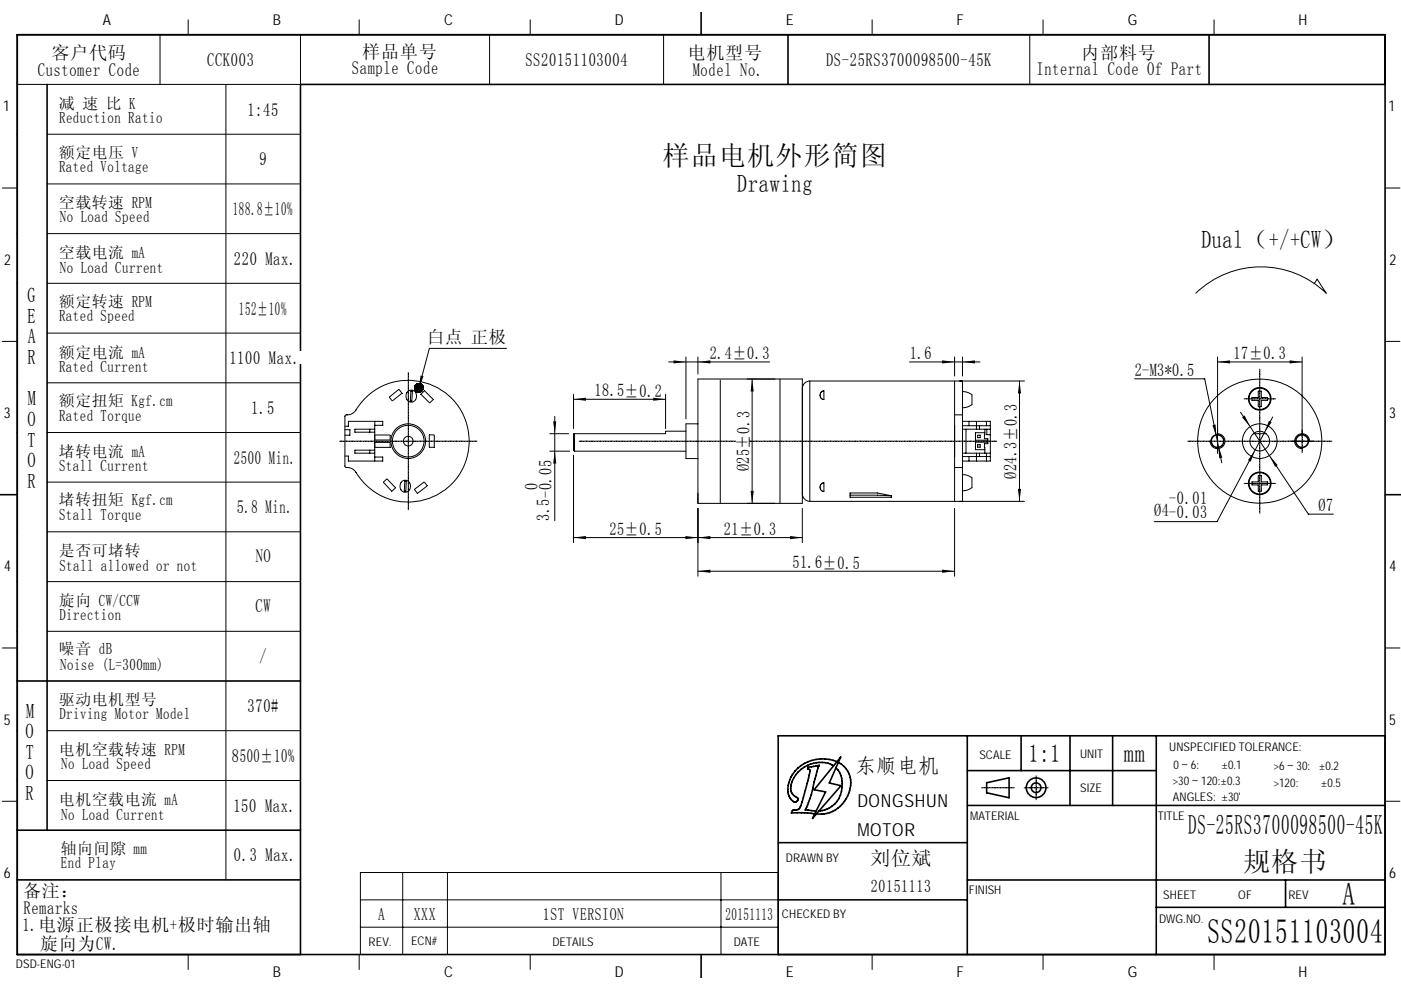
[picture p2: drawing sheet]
<svg xmlns="http://www.w3.org/2000/svg" width="297mm" height="210mm" viewBox="0 0 297 210" stroke-linecap="round" stroke-linejoin="round" font-family="sans-serif">
<g fill="none" stroke="#000" stroke-width=".21">
<path d="M86.6 79v.3M86.6 79.3v.6M86.6 80v.4M72 93.6h.9M73 93.6h1M74.1 93.6h.5M74.7 93.6h.5M75.3 93.6h.5M75.9 93.6h.5M76.5 93.6h.4M77 93.6h.6M77.6 93.6h.5"/>
<path d="M78.2 93.6h1M79.4 93.6h.4M79.9 93.6h.5M80.5 93.6h.5M81 93.6h.6M81.7 93.6h.4M82.3 93.6h.5M82.9 93.6h.4M83.4 93.6h1.1M84.6 93.6h1M85.8 93.6h.4M86.3 93.6h.5"/>
<path d="M86.6 80.5v.5M86.6 81.2v.4M86.6 81.7v.6M86.6 82.3v.5M86.6 82.9v1M86.6 84.1v1M86.6 85.2v.5M86.6 85.7v.6M86.6 86.4v.4M86.6 87v.5M86.6 87.5v.5M86.6 88.1v.5"/>
<path d="M86.6 88.7v.5M86.6 89.3v1M86.6 90.4v.5M86.6 91v.5M86.6 91.6v.5M86.6 92.1v.5M86.6 92.8v.4M86.6 93.3v.6M86.6 93.9v.5M86.6 94.5v1M86.6 95.7v1M86.6 96.8v.5"/>
<path d="M86.6 97.3v.6M86.6 98v.4M86.6 98.6v.5M86.6 99.2v.4M86.6 99.7v.6M86.9 93.6h.5M87.5 93.6h.5M88.1 93.6h.4M88.7 93.6h.5M89.3 93.6h.4M89.8 93.6h1.1M91 93.6h.4"/>
<path d="M91.5 93.6h.5M92.2 93.6h.4M92.7 93.6h.5M93.3 93.6h.5M93.9 93.6h.5M94.5 93.6h.4M95.1 93.6h1M96.2 93.6h1.1M97.4 93.6h.4M97.9 93.6h.5M98.5 93.6h.5M99.1 93.6h.5"/>
<path d="M99.7 93.6h.5M100.3 93.6h.5M100.9 93.6h.2M240.6 80.3h14.8l3.6 17.9M258.1 92a1.59 1.59 0 0 1 1.6 1.6 1.59 1.59 0 0 1-1.6 1.6 1.59 1.59 0 0 1-1.5-1.6M277.7 93.6a1.59 1.59 0 0 0-1.6-1.6 1.59 1.59 0 0 0-1.6 1.6 1.59 1.59 0 0 0 1.6 1.6M86.6 100.3v.5M86.6 100.9v1M86.6 102.1v.4M86.6 102.6v.5M86.6 103.2v.5M86.6 103.7v.6"/>
<path d="M86.6 104.4v.4M86.6 105v.5M86.6 105.6v.4M86.6 106.1v1.1M86.6 107.3v.8M266.8 100.9h.6v1.3h1.3v.6h-1.3v1.4h-.6v-1.4h-1.4v-.6h1.4z"/>
<circle cx="86.6" cy="93.6" r="3.4"/>
</g>
<path d="M257.1 90.2l.6-.2 .2 2.7zM258.3 94.6l.9 2.5-.7 .1z" fill="#000"/>
<g fill="none" stroke="#000" stroke-width=".34">
<circle cx="258.1" cy="93.6" r="1.34"/>
<circle cx="276.1" cy="93.6" r="1.34"/>
</g>
<path d="M261.6 73.5h11v2.6h-11z" fill="#fff"/>
<g fill="none" stroke="#000" stroke-width=".21">
<path d="M258.1 76.8h18M258.1 75.7v16.8M276.1 75.7v16.8M165.4 80.4v26.4M170.1 80.4v26.4M171.7 80.8a1.59 1.59 0 0 0-1.6 1.6M266.8 83h.6v1.3h1.3v.6h-1.3v1.4h-.6v-1.4h-1.4v-.6h1.4zM170.1 104.8a1.6 1.6 0 0 0 1.6 1.5"/>
<circle cx="267.1" cy="93.6" r="13.2"/>
<circle cx="267.1" cy="84.6" r="2.25"/>
<circle cx="267.1" cy="84.6" r="2.4"/>
<circle cx="267.1" cy="102.5" r="2.25"/>
<circle cx="267.1" cy="102.5" r="2.4"/>
</g>
<path d="M258.1 76.8l2.7-.4v.7zM273.4 76.4l2.7 .4-2.7 .3z" fill="#000"/>
<path d="M153.5 110.7h11.1v2.7h-11.1z" fill="#fff"/>
<path d="M148 114h22.1M148 107.8v7.3M170.1 107.8v7.3" fill="none" stroke="#000" stroke-width=".21"/>
<path d="M148 114l2.6-.3v.7zM167.5 113.7l2.6 .3-2.6 .4z" fill="#000"/>
<path d="M212.8 85.6h2.7v15.9h-2.7z" fill="#fff"/>
<g fill="none" stroke="#000" stroke-width=".21">
<path d="M171.7 80.8h45.5M216.2 80.8v25.5M148 104.6v.2M148 104.8v.5M148 105.4v.5M148 106v.5M148 106.6v.2M171.7 106.3h45.5"/>
<circle cx="267.1" cy="93.6" r="2.08"/>
</g>
<path d="M216.2 80.8l.3 2.7h-.7zM215.8 103.7h.7l-.3 2.6z" fill="#000"/>
<path d="M150.5 73.5h12.7v2.6h-12.7z" fill="#fff"/>
<path d="M141.7 76.8h21.5M145.4 75.7v13.1M148 75.7v3.6M145.4 97.3h2.6M145.4 89.9h2.6M148 80.4v26.4M152.7 80.6v26.2" fill="none" stroke="#000" stroke-width=".21"/>
<path d="M142.8 76.4l2.6 .4-2.6 .3zM148 76.8l2.6-.4v.7z" fill="#000"/>
<path d="M168 117.9h14.3v2.6h-14.3z" fill="#fff"/>
<g fill="none" stroke="#000" stroke-width=".21">
<path d="M122.8 93.6h.9M123.8 93.6h1.1M125 93.6h.5M125.5 93.6h.5M126.2 93.6h.4M126.7 93.6h.6M127.3 93.6h.5M127.9 93.6h.5M128.5 93.6h.4M129.1 93.6h1M130.2 93.6h.5M130.7 93.6h.6"/>
<path d="M131.4 93.6h.4M131.9 93.6h.5M132.6 93.6h.4M133.1 93.6h.6M133.7 93.6h.5M134.3 93.6h1M135.5 93.6h1M136.6 93.6h.5M137.1 93.6h.6M137.8 93.6h.4M138.4 93.6h.5M139 93.6h.4"/>
<path d="M139.5 93.6h.6M140.1 93.6h.5M140.7 93.6h1M141.9 93.6h.4M142.4 93.6h.5M143 93.6h.5M143.5 93.6h.6M144.2 93.6h.4M144.8 93.6h.5M145.3 93.6h.5M145.9 93.6h1.1M147.1 93.6h1"/>
<path d="M148.2 93.6h.5M148.8 93.6h.5M149.4 93.6h.5M150 93.6h.5M150.6 93.6h.4M151.1 93.6h.6M151.7 93.6h.5M152.3 93.6h1M153.5 93.6h.4M154 93.6h.5M154.6 93.6h.5M155.1 93.6h.6"/>
<path d="M155.8 93.6h.4M156.4 93.6h.5M157 93.6h.4M157.5 93.6h1.1M158.7 93.6h1M159.9 93.6h.4M160.4 93.6h.5M161 93.6h.5M161.6 93.6h.5M162.2 93.6h.4M162.8 93.6h.5M163.4 93.6h.4"/>
<path d="M163.9 93.6h1.1M165.1 93.6h.4M165.6 93.6h.5M166.3 93.6h.4M166.8 93.6h.5M167.4 93.6h.5M168 93.6h.5M168.6 93.6h.4M169.2 93.6h1M170.3 93.6h1.1M171.5 93.6h.4M172 93.6h.5"/>
<path d="M172.7 93.6h.4M173.2 93.6h.6M173.8 93.6h.5M174.4 93.6h.5M175 93.6h.4M175.6 93.6h1M176.7 93.6h.5M177.2 93.6h.6M177.9 93.6h.4M178.4 93.6h.5M179 93.6h.5M179.6 93.6h.5"/>
<path d="M180.2 93.6h.5M180.8 93.6h1M181.9 93.6h1.1M183.1 93.6h.5M183.6 93.6h.5M184.3 93.6h.4M184.8 93.6h.6M185.4 93.6h.5M186 93.6h.5M186.6 93.6h.4M187.2 93.6h1M188.3 93.6h.5"/>
<path d="M188.8 93.6h.6M189.5 93.6h.4M190 93.6h.5M190.7 93.6h.4M191.2 93.6h.6M191.8 93.6h.5M192.4 93.6h1M193.6 93.6h1M194.7 93.6h.5M195.2 93.6h.6M195.9 93.6h.4M196.5 93.6h.5"/>
<path d="M197.1 93.6h.4M197.6 93.6h.6M198.2 93.6h.5M198.8 93.6h1M200 93.6h.4M200.5 93.6h.5M201.1 93.6h.5M201.6 93.6h.6M202.3 93.6h.4M202.9 93.6h.5M203.5 93.6h.4M204 93.6h1.1"/>
<path d="M205.2 93.6h1M206.4 93.6h.4M206.9 93.6h.5M207.5 93.6h.5M208.1 93.6h.5M208.7 93.6h.4M209.3 93.6h.5M209.8 93.6h.5M210.4 93.6h.9M148 107.8v14.4M202.4 107.8v14.4M148 121.2h54.4"/>
</g>
<path d="M148 121.2l2.6-.4v.7zM199.7 120.8l2.7 .4-2.7 .3z" fill="#000"/>
<path d="M111.3 97.6h5.6v12.8h-5.6z" fill="#fff"/>
<path d="M116.6 92h4M116.6 95.7h4.2M117.6 88.3v22.1" fill="none" stroke="#000" stroke-width=".21"/>
<path d="M117.3 89.4h.6l-.3 2.6zM117.6 95.7l.3 2.6h-.6z" fill="#000"/>
<path d="M129.2 110.7h11.1v2.7h-11.1z" fill="#fff"/>
<g fill="none" stroke="#000" stroke-width=".21">
<path d="M267.1 78.3v.4M267.1 78.8v.5M267.1 79.3v.6M267.1 80v.4M121.6 96.5v18.6M145.4 89.9v7.4M145.4 91.5h-4.3v.5h-19.5M148 80.4h22.1M251.8 93.6h.4M252.3 93.6h.5M252.9 93.6h.5M253.5 93.6h.5"/>
<path d="M254.1 93.6h.4M254.7 93.6h.5M255.3 93.6h.4M255.8 93.6h1.1M257 93.6h.4M257.5 93.6h.5M258.1 90.9v.3M258.1 91.3v.5M258.1 91.9v.5M258.1 92.5v1M258.1 93.6v.5M258.1 94.1v.6"/>
<path d="M258.1 94.8v.4M258.1 95.3v.5M258.1 96v.2M258.2 93.6h.4M258.7 93.6h.5M259.3 93.6h.5M259.9 93.6h.5M260.5 93.6h.4M261.1 93.6h1M262.2 93.6h1.1M263.4 93.6h.4M263.8 84.6h.3"/>
<path d="M263.9 93.6h.5M264.3 84.6h1M264.6 93.6h.4M265.1 93.6h.6M265.4 84.6h.5M265.7 92h2.8M265.7 93.6h.5M265.9 84.6h.6M266.3 93.6h.5M266.6 84.6h.4M266.9 93.6h.4M267.1 80.5v.5"/>
<path d="M267.1 81.2v.4M267.1 81.7v.6M267.1 82.3v.5M267.1 82.9v1M267.1 84.1v1M267.1 85.2v.5M267.1 85.7v.6M267.1 86.4v.4M267.1 87v.5M267.1 87.5v.5M267.1 88.1v.5M267.1 88.7v.5"/>
<path d="M267.1 89.3v1M267.1 90.4v.5M267.1 91v.5M267.1 91.6v.5M267.1 92.1v.5M267.1 92.8v.4M267.1 93.3v.6M267.1 93.9v.5M267.1 94.5v1M267.1 95.7v1M267.1 96.8v.5M267.1 97.3v.6"/>
<path d="M267.1 98v.4M267.1 98.6v.5M267.1 99.2v.4M267.1 99.7v.6M267.1 84.6h.5M267.5 93.6h1M267.8 84.6h.4M268.3 84.6h.6M268.6 93.6h.5M268.9 84.6h.5M269.1 93.6h.6M269.5 84.6h.9"/>
<path d="M269.8 93.6h.4M270.3 93.6h.5M271 93.6h.4M271.5 93.6h.6M272.1 93.6h.5M272.7 93.6h6.3M276.1 91.1v.4M276.1 91.6v.5M276.1 92.1v.5M276.1 92.8v.4M276.1 93.3v.6M276.1 93.9v.5"/>
<path d="M276.1 94.5v1M276.1 95.7v.3M279.1 93.6h1M280.2 93.6h.5M280.8 93.6h.5M281.4 93.6h.5M281.9 93.6h.5M121.6 114h26.4M148 107.8v7.3M148 106.8h22.1M263.8 102.5h.3M264.3 102.5h1"/>
<path d="M265.4 102.5h.5M265.9 102.5h.6M266.6 102.5h.4M267.1 100.3v.5M267.1 100.9v1M267.1 102.1v.4h.5M267.1 102.6v.5M267.1 103.2v.5M267.1 103.7v.6M267.1 104.4v.4M267.1 105v.5M267.1 105.6v.4"/>
<path d="M267.1 106.1v1.1M267.1 107.3v1M267.1 108.5v.4M267.8 102.5h.4M268.3 102.5h.6M268.9 102.5h.5M269.5 102.5h.9"/>
</g>
<path d="M121.6 114l2.6-.3v.7zM145.3 113.7l2.7 .3-2.7 .4z" fill="#000"/>
<path d="M244.7 104.3h11.2v5.7h-11.2z" fill="#fff"/>
<path d="M269.8 88.5l-11.8 22.1h-13.3" fill="none" stroke="#000" stroke-width=".21"/>
<path d="M266.1 95.4l-.9 2.5-.6-.3zM269 89.2l.6 .3-1.5 2.2z" fill="#000"/>
<path d="M156.2 87.2h2.6v12.7h-2.6z" fill="#fff"/>
<path d="M158.4 80.4h5.9M159.5 80.4v26.4M202.4 90.1v6.8M158.4 106.8h5.9" fill="none" stroke="#000" stroke-width=".21"/>
<path d="M159.5 80.4l.3 2.6h-.7zM159.1 104.1h.7l-.3 2.7z" fill="#000"/>
<path d="M126.1 81.4h14.2v2.6h-14.2z" fill="#fff"/>
<g fill="none" stroke="#000" stroke-width=".21">
<path d="M39.9 4.2v3.2M76.2 4.2v3.2M112.4 4.2v3.2M184.9 4.2v3.2M221.1 4.2v3.2M257.4 4.2v3.2M.5 39.9h3.2M293.7 39.9h3.1M.5 72.4h3.2M293.7 72.4h3.1M121.6 84.7h19.5M121.6 83.6v7.3"/>
<path d="M141.1 83.6v7.3M171.7 80.8v25.5M202.4 80.8v25.5M206.1 83.7v2.1M206.1 101.3v2.1M.5 137.4h3.2M293.7 137.4h3.1M.5 169.9h3.2M293.7 169.9h3.1M39.9 202.5v3.1M76.2 202.5v3.1M112.4 202.5v3.1"/>
<path d="M184.9 202.5v3.1M221.1 202.5v3.1M257.4 202.5v3.1"/>
</g>
<path d="M121.6 84.7l2.6-.4v.7zM138.5 84.3l2.6 .4-2.6 .3z" fill="#000"/>
<path d="M3.7 7.4h290v195.1h-290zM148.7 2.6v4.8M0 104.9h3.7M293.7 104.9h3.3M148.7 202.5v4.9" fill="none" stroke="#000" stroke-width=".34"/>
<g fill="#fff">
<path d="M140.7 29.9h47.6v5.7h-47.6z"/>
<path d="M156.4 37.1h16v4.4h-16z"/>
</g>
<g fill="none" stroke="#000" stroke-width=".21">
<path d="M33.9 7.4v10.5M103.8 7.4v10.5M140.7 7.4v10.5M3.6 28.5h.1M3.6 39h.1M3.6 49.6h.1M3.6 60.1h.1M3.6 70.7h.1M3.6 81.2h.1M3.6 91.7h.1M3.6 102.3h.1M3.6 112.8h.1"/>
<path d="M3.6 123.4h.1M3.6 133.9h.1M3.6 155h.1M3.6 165.5h.1"/>
</g>
<path d="M167.1 7.4v10.5M293.6 17.9v-10.5h-289.9v195.1" fill="none" stroke="#000" stroke-width=".34"/>
<g fill="#fff">
<path d="M5.6 149.1h1.7v3.1h-1.7z"/>
<path d="M5.6 153.5h1.7v3h-1.7z"/>
<path d="M5.6 157.9h1.7v3h-1.7z"/>
<path d="M5.6 162.3h1.7v3h-1.7z"/>
<path d="M5.6 166.6h1.7v3.1h-1.7z"/>
<path d="M5.9 61h1.8v3.1h-1.8z"/>
<path d="M5.9 65.4h1.8v3.1h-1.8z"/>
<path d="M5.9 69.8h1.8v3h-1.8z"/>
<path d="M5.9 74.2h1.8v3h-1.8z"/>
<path d="M5.9 82.9h1.8v3.1h-1.8z"/>
<path d="M5.9 87.3h1.8v3.1h-1.8z"/>
<path d="M5.9 91.7h1.8v3h-1.8z"/>
<path d="M5.9 96.1h1.8v3h-1.8z"/>
<path d="M5.9 100.4h1.8v3.1h-1.8z"/>
</g>
<g fill="none" stroke="#000" stroke-width=".21">
<path d="M47.9 17.9v168.7M63.7 7.4v10.5h-60.1M10 39h53.7M10 28.5h53.7M10 49.6h53.7M10 70.7h53.7M10 60.1h53.7M10 91.7h53.7M10 81.2h53.7M10 112.8h53.7M10 102.3h53.7M10 133.9h53.7"/>
<path d="M10 123.4h53.7M10 155h53.7M10 165.5h53.7"/>
</g>
<path d="M10 17.9v158.2M293.6 17.9h-229.9v184.6h-60M3.6 144.4h60.1M3.6 176.1h60.1" fill="none" stroke="#000" stroke-width=".34"/>
<g fill="#fff">
<path d="M12.7 115.1h17.3v3.3h-17.3z"/>
<path d="M12.7 118.6h29.2v2.4h-29.2z"/>
<path d="M12.8 135.9h12.7v3.3h-12.7z"/>
<path d="M12.8 139.4h21.9v3h-21.9z"/>
<path d="M12.7 146.5h20.8v3.3h-20.8z"/>
<path d="M12.7 150.1h27.7v2.8h-27.7z"/>
<path d="M75.1 9h17.5v3.7h-17.5z"/>
<path d="M74.8 13h18.3v3.3h-18.3z"/>
<path d="M146.4 9.2h15.8v3.8h-15.8z"/>
<path d="M146.9 13.3h15v2.8h-15z"/>
<path d="M5.1 187h11.8v3.7h-11.8z"/>
<path d="M5.1 191h11.6v2.8h-11.6z"/>
<path d="M5.1 194.1h52.7v3.7h-52.7z"/>
<path d="M5.1 198.1h20.2v3.7h-20.2z"/>
<path d="M12.7 94h18.2v3.3h-18.2z"/>
<path d="M12.7 97.6h18.9v2.4h-18.9z"/>
<path d="M12.7 41h19.7v3.4h-19.7z"/>
<path d="M12.7 44.7h19v2.8h-19z"/>
<path d="M12.6 30.5h16.8v3.4h-16.8z"/>
<path d="M12.6 34.1h19v2.9h-19z"/>
<path d="M12.7 51.8h18.3v3.4h-18.3z"/>
<path d="M12.7 55.4h21.9v2.4h-21.9z"/>
<path d="M12.6 62.2h19.7v3.3h-19.7z"/>
<path d="M12.6 65.7h16v2.9h-16z"/>
<path d="M12.6 72.9h18.3v3.4h-18.3z"/>
<path d="M12.6 76.5h19v2.4h-19z"/>
<path d="M12.7 104.3h24.1v3.4h-24.1z"/>
<path d="M12.7 107.9h17.4v2.8h-17.4z"/>
<path d="M13 157h26.7v3.4h-26.7z"/>
<path d="M13 160.7h19v2.8h-19z"/>
<path d="M13 167.8h25.2v3.4h-25.2z"/>
<path d="M13 171.4h21.9v2.4h-21.9z"/>
</g>
<path d="M218.3 7.4v10.5" fill="none" stroke="#000" stroke-width=".21"/>
<g fill="#fff">
<path d="M54.2 116.5h3.3v2.8h-3.3z"/>
<path d="M55.2 137.4h1.5v3.2h-1.5z"/>
<path d="M11.1 9.3h15.8v3.7h-15.8z"/>
<path d="M8.1 13.3h21.7v2.7h-21.7z"/>
</g>
<path d="M256.3 7.4v10.5" fill="none" stroke="#000" stroke-width=".34"/>
<g fill="#fff">
<path d="M229.9 9.3h15.8v3.7h-15.8z"/>
<path d="M220.1 13.3h35v2.7h-35z"/>
<path d="M12.7 125.7h17.1v3.2h-17.1z"/>
<path d="M12.7 129.2h13v2.4h-13z"/>
<path d="M12.6 83.2h24.1v3.4h-24.1z"/>
<path d="M12.6 86.8h17.5v2.9h-17.5z"/>
<path d="M12.6 20.2h16.2v3.3h-16.2z"/>
<path d="M12.6 23.8h21.9v2.4h-21.9z"/>
<path d="M54.3 127.1h3.2v2.7h-3.2z"/>
<path d="M52.8 21.8h6.6v2.8h-6.6z"/>
<path d="M52.7 148.4h6.5v2.7h-6.5z"/>
<path d="M44 11.3h9.9v2.7h-9.9z"/>
<path d="M111.5 11.3h21.7v2.7h-21.7z"/>
<path d="M175.2 11.3h35.1v2.7h-35.1z"/>
<path d="M55.2 32.4h1.5v2.7h-1.5z"/>
<path d="M49.7 42.8h12.6v2.9h-12.6z"/>
<path d="M49.7 53.5h13.3v2.7h-13.3z"/>
<path d="M50.9 63.9h10.1v2.9h-10.1z"/>
<path d="M49 74.6h14.9v2.7h-14.9z"/>
<path d="M53.6 85.1h4.9v2.7h-4.9z"/>
<path d="M49.7 95.7h13.2v2.7h-13.2z"/>
<path d="M50.4 106.2h11.9v2.7h-11.9z"/>
<path d="M49.3 158.8h13.2v2.9h-13.2z"/>
<path d="M49.8 169.5h13.3v2.7h-13.3z"/>
<path d="M13 178.2h18.3v3.2h-18.3z"/>
<path d="M13 181.7h11.6v2.8h-11.6z"/>
</g>
<path d="M3.6 186.6h60.1" fill="none" stroke="#000" stroke-width=".34"/>
<path d="M49.7 180h13.3v2.7h-13.3z" fill="#fff"/>
<g fill="none" stroke="#000" stroke-width=".34">
<path d="M165 156.1h128.7v46.4h-128.7zM205.1 156.1v46.4M216.5 156.1v7.3M226.9 156.1v14.7M235.9 156.1v14.7M245.1 156.1v46.4M173 172l-2.3-.2a24.2 24.2 0 0 0 2.1-6.6l.9-2.9-2.4 .4-.1 .5 .5 .2-.1 1-1.5 5.6-.6 1.4a1.83 1.83 0 0 1-1.5 .5l-.2 .5h3.4l1.5 .2M177.2 162.9a5.5 5.5 0 0 1 1.1 5.7 5.5 5.5 0 0 1-4.7 3.4M177.4 161.5a7.5 7.5 0 0 0-10.3 5.1 2.99 2.99 0 0 0 1.4 3.5 .54 .54 0 0 0 .6-.3 .54 .54 0 0 0-.1-.6 2.3 2.3 0 0 1-1.1-3.4 6.4 6.4 0 0 1 8.8-3.4M177.7 161.7a5.3 5.3 0 0 1 1.7 7.7 6.3 6.3 0 0 1-6.3 3.2M178.2 160.6l-2.4 5.5 2.5 .5-6 7 2.7-5.6-2.4-.5zM205.1 163.4h40"/>
<path d="M205.1 170.8h88.6M209.2 166l4.7-1v4.2l-4.7-1.1zM165 190.9h40.1M205.1 186.6h88.6M245.1 192.4h48.6M272.6 186.6v5.8"/>
<circle cx="219.7" cy="167.1" r="2.08"/>
<circle cx="219.7" cy="167.1" r="1.03"/>
</g>
<g fill="none" stroke="#000" stroke-width=".21">
<path d="M208.1 167.1h.5M208.7 167.1h.5M209.3 167.1h.5M209.9 167.1h.5M210.5 167.1h.5M211.1 167.1h.4M211.6 167.1h.6M212.2 167.1h.5M212.8 167.1h1M214 167.1h.4M214.5 167.1h.6M217.1 167.1h.5"/>
<path d="M217.7 167.1h1.1M218.9 167.1h.4M219.4 167.1h.5M219.7 164.5v.5M219.7 165.1v.5M219.7 165.6v.6M219.7 166.3v.4M219.7 166.9v.5M219.7 167.4v.5M219.7 168v1.1M219.7 169.2v.4M220 167.1h.5"/>
<path d="M220.6 167.1h.5M221.2 167.1h.5M221.8 167.1h.4"/>
</g>
<g fill="#fff">
<path d="M181.7 159.9h17.8v4.6h-17.8z"/>
<path d="M182 168.5h19.3v2.8h-19.3z"/>
<path d="M182 174.5h12.2v2.9h-12.2z"/>
</g>
<path d="M165 178.7h40.1" fill="none" stroke="#000" stroke-width=".34"/>
<path d="M94.9 196.7v5.8" fill="none" stroke="#000" stroke-width=".21"/>
<g fill="#fff">
<path d="M80.2 192.5h1.4v2.5h-1.4z"/>
<path d="M115.5 192.5h17.1v2.5h-17.1z"/>
</g>
<path d="M76.4 190.9h88.6M76.4 196.7h88.6M76.4 196.7v5.8M85.4 185.1v17.4M94.9 185.1h-18.5v11.6M94.9 185.1h70.1v17.4M94.9 185.1v11.6M152.9 185.1v17.4" fill="none" stroke="#000" stroke-width=".21"/>
<g fill="#fff">
<path d="M153.9 192.5h10.2v2.5h-10.2z"/>
<path d="M87.8 192.5h4.6v2.5h-4.6z"/>
</g>
<g fill="none" stroke="#000" stroke-width=".21">
<path d="M278.7 60.1l.6-.9 1.9 3a19.9 19.9 0 0 0-27.7 0M121.6 92v3.5l.2 .2M121.8 92v3.7M121.8 95.7h23.6M174.1 83.2l.6-.3v1.9a.93 .93 0 0 1-.8-.7 .93 .93 0 0 1 .2-.9zM174.1 102.7l.6-.3v1.8a.93 .93 0 0 1-.8-.6 .93 .93 0 0 1 .2-.9zM180.2 104.6h5.8l3 .6v.3h-8.8zM180.2 105l8.8 .2"/>
<circle cx="267.1" cy="93.6" r="3.7"/>
</g>
<path d="M279.5 105.7h3.2v2.7h-3.2z" fill="#fff"/>
<path d="M107.4 73.9h-16.4l-2.2 8.4M73.2 88.1l.5-.1a2.09 2.09 0 0 0 1.8-1 12.9 12.9 0 0 1 19.6-3.1 12.9 12.9 0 0 1-.4 19.8 12.9 12.9 0 0 1-19.5-3.8 2.54 2.54 0 0 0-1.9-.8l-.2-.3zM263 87.4l14.4 21.7h5.3" fill="none" stroke="#000" stroke-width=".21"/>
<path d="M89.2 79.7l.6 .1-1 2.5zM263.3 88.5l.6-.4 1.2 2.4zM269.2 96.6l1.7 2.1-.6 .3z" fill="#000"/>
<path d="M90.4 69.6h17v3.6h-17z" fill="#fff"/>
<g fill="none" stroke="#000" stroke-width=".21">
<path d="M73.1 96.7h.8v1.1h7.2v-.9h-1.6M73.1 91.1h1.1v1.2h-1.1M78.4 91v.7M78.4 95.5v.6M79.5 89.4v8.4M79.5 90.2h1.6v-.8h-7.2v1h-.8M79.5 91h-4.3v.7h4.3M79.5 95.5h-4.3v.6h4.3M79.5 92.3h3.2v1h-3.2M79.5 93.8h3.2v1.1h-3.2M82.5 84.2l2.1-1.6 .6 .8-2 1.6zM86.6 82.9a1.25 1.25 0 0 1 1.6 .5 1.25 1.25 0 0 1-.4 1.7 1.25 1.25 0 0 1-1.6-.5 1.25 1.25 0 0 1 .4-1.7z"/>
<path d="M87.1 83h.3l-.1 2.1h-.3zM89.2 83.6l.8-.7 1.9 1.8-.8 .8zM91 92.2h1.1v2.7h-1.1zM202.4 88h1.7M202.4 99.2h1.7M204 83.1l.9 .1 1.2 .5M204.1 91h5.9M204.1 96.1h5.9M204.1 89.4h5.9v8.4h-5.9M204.1 80.8v25.5M204.1 90.3h5.9M204.1 96.8h5.9"/>
<path d="M204.8 91v5.1M205.4 89.4v.9M205.4 96.8v1M206.1 85.8l-.8 .4-1.3 .3M207 89.4v1.6M207 96.1v1.7M207.3 92.3h.5v.5h-.5zM207.3 94.3h.5v.5h-.5zM207.7 90.3v.7M207.7 96.1v.7M208.8 91.8h-2v1.6h2.6M208.8 91l-.1 2h.7v1.1h-.7l.1 2"/>
<path d="M209.1 89.4v.9M209.1 96.1v1.7M209.2 91v1.2h.8M209.4 93.8h-2.6v1.6h2M81.3 102.3l.7-.7 1.9 1.9-.8 .7zM85.3 102a1.21 1.21 0 0 1 1.7 1.1 1.21 1.21 0 0 1-1.7 1.1 1.44 1.44 0 0 1 0-2.2zM85.8 102.1h.3l-.1 2.1h-.3zM87.9 103.8l2.1-1.6 .6 .9-2.1 1.5zM204 100.7l.9 .1 1.2 .5M206.1 103.4l-.8 .5-1.3 .2"/>
<circle cx="86.6" cy="93.6" r="3.7"/>
<circle cx="86.6" cy="93.6" r="1.03"/>
</g>
<path d="M192.8 73.5h4.8v2.6h-4.8z" fill="#fff"/>
<g fill="none" stroke="#000" stroke-width=".21">
<path d="M192.8 76.8h15M202.4 75.7v4.1M204.1 75.7v4.1M87.9 82.4l1.1-1-1.1 1M87.9 82.1l.8-.8-.8 .8M88.4 81.4l-.4 .5 .4-.5M88.4 81.4l-.4 .5M88.4 83.1l1.3-1.2-1.2 1.2M88.5 81.4l-.6 .6 .6-.6M88.6 81.4l-.7 .6M88.6 81.4l-.7 .7M88.7 81.3l-.8 1"/>
<path d="M88.8 81.3l-.9 1M89 81.4l-1.1 1.1M89.1 81.4l-1.2 1.2M89.2 83.1l.5-.5-.6 .5M89.2 81.4l-1.2 1.3M89.3 81.4l-1.3 1.4M89.4 81.5l-1.3 1.3 1.3-1.2M89.4 81.6l-1.3 1.3 1.3-1.3M89.5 81.7l-1.4 1.2M89.5 81.7l-1.3 1.3M89.5 81.7l-1.3 1.3 1.4-1.3M89.5 82.8l-.1 .2"/>
<path d="M89.6 81.7l-1.3 1.3 1.3-1.2M89.6 81.7l-1.3 1.3M89.6 82.7l-.3 .4M89.6 81.8l-1.3 1.3 1.3-1.3M89.6 81.8l-1.2 1.3M89.6 81.9l-1.2 1.2M89.7 82l-1.2 1.1 1.2-1.1M89.7 82l-1.1 1.2M89.7 82.5l-.6 .7M89.7 82.1l-1 1.1M89.7 82.2l-1 1 1-1M89.7 82.4l-.9 .8"/>
<path d="M89.7 82.4l-.7 .8M89.7 82.3l-.9 .9"/>
<circle cx="88.8" cy="82.3" r=".9"/>
</g>
<path d="M199.7 76.4l2.7 .4-2.7 .3zM204.1 76.8l2.6-.4v.7z" fill="#000"/>
<text font-size="7.2" x="256" y="200">SS20151103004</text>
<text font-size="6.7" x="284.6" y="191.9">A</text>
<g font-size="5.8">
<text x="140.5" y="34.9">样品电机外形简图</text>
<text x="251.9" y="176.8">DS-25RS3700098500-45K</text>
<text x="263.5" y="184.8">规格书</text>
</g>
<g font-size="5.3">
<text x="218.1" y="161.6">1:1</text>
<text x="238.3" y="161.6">mm</text>
</g>
<g font-size="5.2">
<text x="156.3" y="40.8">Drawing</text>
<text x="254.7" y="52.5">Dual（+/+CW）</text>
</g>
<g font-size="4.3">
<text x="5.8" y="64.1">G</text>
<text x="5.8" y="68.5">E</text>
<text x="5.8" y="77.2">R</text>
<text x="5.9" y="72.8">A</text>
<text x="5.9" y="86">M</text>
<text x="5.8" y="90.4">O</text>
<text x="5.8" y="94.7">T</text>
<text x="5.8" y="99.1">O</text>
<text x="5.8" y="103.5">R</text>
<text x="5.5" y="152.2">M</text>
<text x="5.4" y="156.5">O</text>
<text x="5.5" y="160.9">T</text>
<text x="5.4" y="165.3">O</text>
<text x="181.4" y="163.9">东顺电机</text>
<text x="5.4" y="169.7">R</text>
</g>
<text font-size="4.2" x="184.5" y="183.5">刘位斌</text>
<g font-size="3.9">
<text x="8" y="16">Customer Code</text>
<text x="10.9" y="12.6">客户代码</text>
<text x="43.9" y="14">CCK003</text>
<text x="74.6" y="15.8">Sample Code</text>
<text x="76.8" y="12.3">样品单号</text>
<text x="111.4" y="14">SS20151103004</text>
<text x="145.8" y="12.6">电机型号</text>
<text x="146.9" y="16.1">Model No.</text>
<text x="175.2" y="14">DS-25RS3700098500-45K</text>
<text x="219.8" y="16">Internal Code Of Part</text>
<text x="229.2" y="12.5">内部料号</text>
<text x="52.4" y="24.6">1:45</text>
<text x="55.1" y="35.1">9</text>
<text x="49.4" y="45.7">188.8±10%</text>
<text x="49.6" y="56.2">220 Max.</text>
<text x="50.7" y="66.8">152±10%</text>
<text x="48.6" y="77.3">1100 Max.</text>
<text x="53.3" y="87.8">1.5</text>
<text x="49.5" y="98.4">2500 Min.</text>
<text x="50.2" y="108.9">5.8 Min.</text>
<text x="54.2" y="119.3">NO</text>
<text x="54.2" y="129.8">CW</text>
<text x="55.1" y="140.3">/</text>
<text x="52.5" y="151.1">370#</text>
<text x="49.1" y="161.6">8500±10%</text>
<text x="49.5" y="172.2">150 Max.</text>
<text x="49.6" y="182.7">0.3 Max.</text>
<text x="4.9" y="190.4">备注：</text>
<text x="4.7" y="197.4">1.电源正极接电机+极时输出轴</text>
<text x="5" y="193.8">Remarks</text>
<text x="8.4" y="201.4">旋向为CW.</text>
</g>
<g font-size="3.8">
<text x="181.8" y="171.2">DONGSHUN</text>
<text x="181.8" y="177.3">MOTOR</text>
</g>
<g font-size="3.7">
<text x="90.5" y="72.9">白点 正极</text>
<text x="150.5" y="76.1">2.4±0.3</text>
<text x="192.9" y="76.1">1.6</text>
<text x="261.6" y="76.1">17±0.3</text>
<text x="240.6" y="79.7">2-M3*0.5</text>
<text x="126.1" y="84">18.5±0.2</text>
<text x="158.8" y="99.9" transform="rotate(-90 158.8 99.9)">Ø25±0.3</text>
<text x="215.5" y="101.5" transform="rotate(-90 215.5 101.5)">Ø24.3±0.3</text>
<text x="113.9" y="104" transform="rotate(-90 113.9 104)">0</text>
<text x="247.9" y="107">-0.01</text>
<text x="116.4" y="110.4" transform="rotate(-90 116.4 110.4)">3.5-0.05</text>
<text x="129.2" y="113.4">25±0.5</text>
<text x="153.5" y="113.4">21±0.3</text>
<text x="244.7" y="109.4">Ø4-0.03</text>
<text x="279.5" y="108.4">Ø7</text>
<text x="168" y="120.5">51.6±0.5</text>
<text x="184.7" y="189.3">20151113</text>
</g>
<g font-size="3.6">
<text x="80.2" y="195">A</text>
<text x="87.7" y="195">XXX</text>
<text x="115.1" y="195">1ST VERSION</text>
<text x="153.8" y="195">20151113</text>
</g>
<g font-size="3.4">
<text x="12.5" y="23.2">减 速 比 K</text>
<text x="12.5" y="26.2">Reduction Ratio</text>
<text x="12.5" y="33.5">额定电压 V</text>
<text x="12.5" y="36.5">Rated Voltage</text>
<text x="12.5" y="44">空载转速 RPM</text>
<text x="12.7" y="47.1">No Load Speed</text>
<text x="12.5" y="54.8">空载电流 mA</text>
<text x="12.7" y="57.8">No Load Current</text>
<text x="12.5" y="65.1">额定转速 RPM</text>
<text x="12.5" y="68.1">Rated Speed</text>
<text x="12.5" y="75.9">额定电流 mA</text>
<text x="12.5" y="78.9">Rated Current</text>
<text x="12.5" y="86.1">额定扭矩 Kgf.cm</text>
<text x="12.5" y="89.2">Rated Torque</text>
<text x="12.5" y="96.9">堵转电流 mA</text>
<text x="12.5" y="100">Stall Current</text>
<text x="12.5" y="107.2">堵转扭矩 Kgf.cm</text>
<text x="12.5" y="110.3">Stall Torque</text>
<text x="12.5" y="118">是否可堵转</text>
<text x="12.6" y="121">Stall allowed or not</text>
<text x="12.5" y="128.6">旋向 CW/CCW</text>
<text x="12.6" y="131.6">Direction</text>
<text x="12.5" y="138.8">噪音 dB</text>
<text x="12.8" y="142.1">Noise (L=300mm)</text>
<text x="12.5" y="149.5">驱动电机型号</text>
<text x="12.6" y="152.5">Driving Motor Model</text>
<text x="12.5" y="160">电机空载转速 RPM</text>
<text x="13" y="163.1">No Load Speed</text>
<text x="12.5" y="170.8">电机空载电流 mA</text>
<text x="13" y="173.8">No Load Current</text>
<text x="12.9" y="181.1">轴向间隙 mm</text>
<text x="12.9" y="184.1">End Play</text>
</g>
<g font-size="3.2">
<text x="21.8" y="5.3">A</text>
<text x="57.8" y="5.3">B</text>
<text x="94.1" y="5.3">C</text>
<text x="130.3" y="5.3">D</text>
<text x="166.6" y="5.3">E</text>
<text x="202.8" y="5.3">F</text>
<text x="239.1" y="5.3">G</text>
<text x="275.3" y="5.3">H</text>
<text x=".7" y="23.6">1</text>
<text x="294.4" y="23.6">1</text>
<text x=".9" y="56.2">2</text>
<text x="294.6" y="56.2">2</text>
<text x=".8" y="88.7">3</text>
<text x="294.5" y="88.7">3</text>
<text x=".9" y="121.2">4</text>
<text x="294.6" y="121.2">4</text>
<text x=".8" y="153.7">5</text>
<text x="294.5" y="153.7">5</text>
<text x=".8" y="186.2">6</text>
<text x="294.6" y="186.2">6</text>
<text x="57.8" y="207.2">B</text>
<text x="94.1" y="207.2">C</text>
<text x="130.3" y="207.2">D</text>
<text x="166.6" y="207.2">E</text>
<text x="202.8" y="207.2">F</text>
<text x="239.1" y="207.2">G</text>
<text x="275.3" y="207.2">H</text>
</g>
<g font-size="2.5">
<text x="207.6" y="160.9">SCALE</text>
<text x="229" y="160.9">UNIT</text>
<text x="247.9" y="159.3">UNSPECIFIED TOLERANCE:</text>
<text x="229" y="167.9">SIZE</text>
<text x="248.6" y="166.5">&gt;30～120:±0.3</text>
<text x="248.8" y="163">0～6:</text>
<text x="259" y="163">±0.1</text>
<text x="270" y="166.9">&gt;120:</text>
<text x="270" y="163.2">&gt;6～30:</text>
<text x="279.6" y="163.2">±0.2</text>
<text x="280" y="166.9">±0.5</text>
<text x="245.5" y="173.9">TITLE</text>
<text x="248.7" y="169.9">ANGLES: ±30'</text>
<text x="205.7" y="174">MATERIAL</text>
<text x="166.6" y="182.8">DRAWN BY</text>
<text x="205.4" y="189.6">FINISH</text>
<text x="246.6" y="190.6">SHEET</text>
<text x="262.5" y="190.6">OF</text>
<text x="273.2" y="190.7">REV</text>
<text x="165.8" y="194.6">CHECKED BY</text>
<text x="245.7" y="195.7">DWG.NO.</text>
<text x="78.1" y="200.6">REV.</text>
<text x="87.1" y="200.5">ECN#</text>
<text x="117.1" y="200.6">DETAILS</text>
<text x="155.6" y="200.6">DATE</text>
<text x="3.4" y="205.3">DSD-ENG-01</text>
</g>
</svg>
